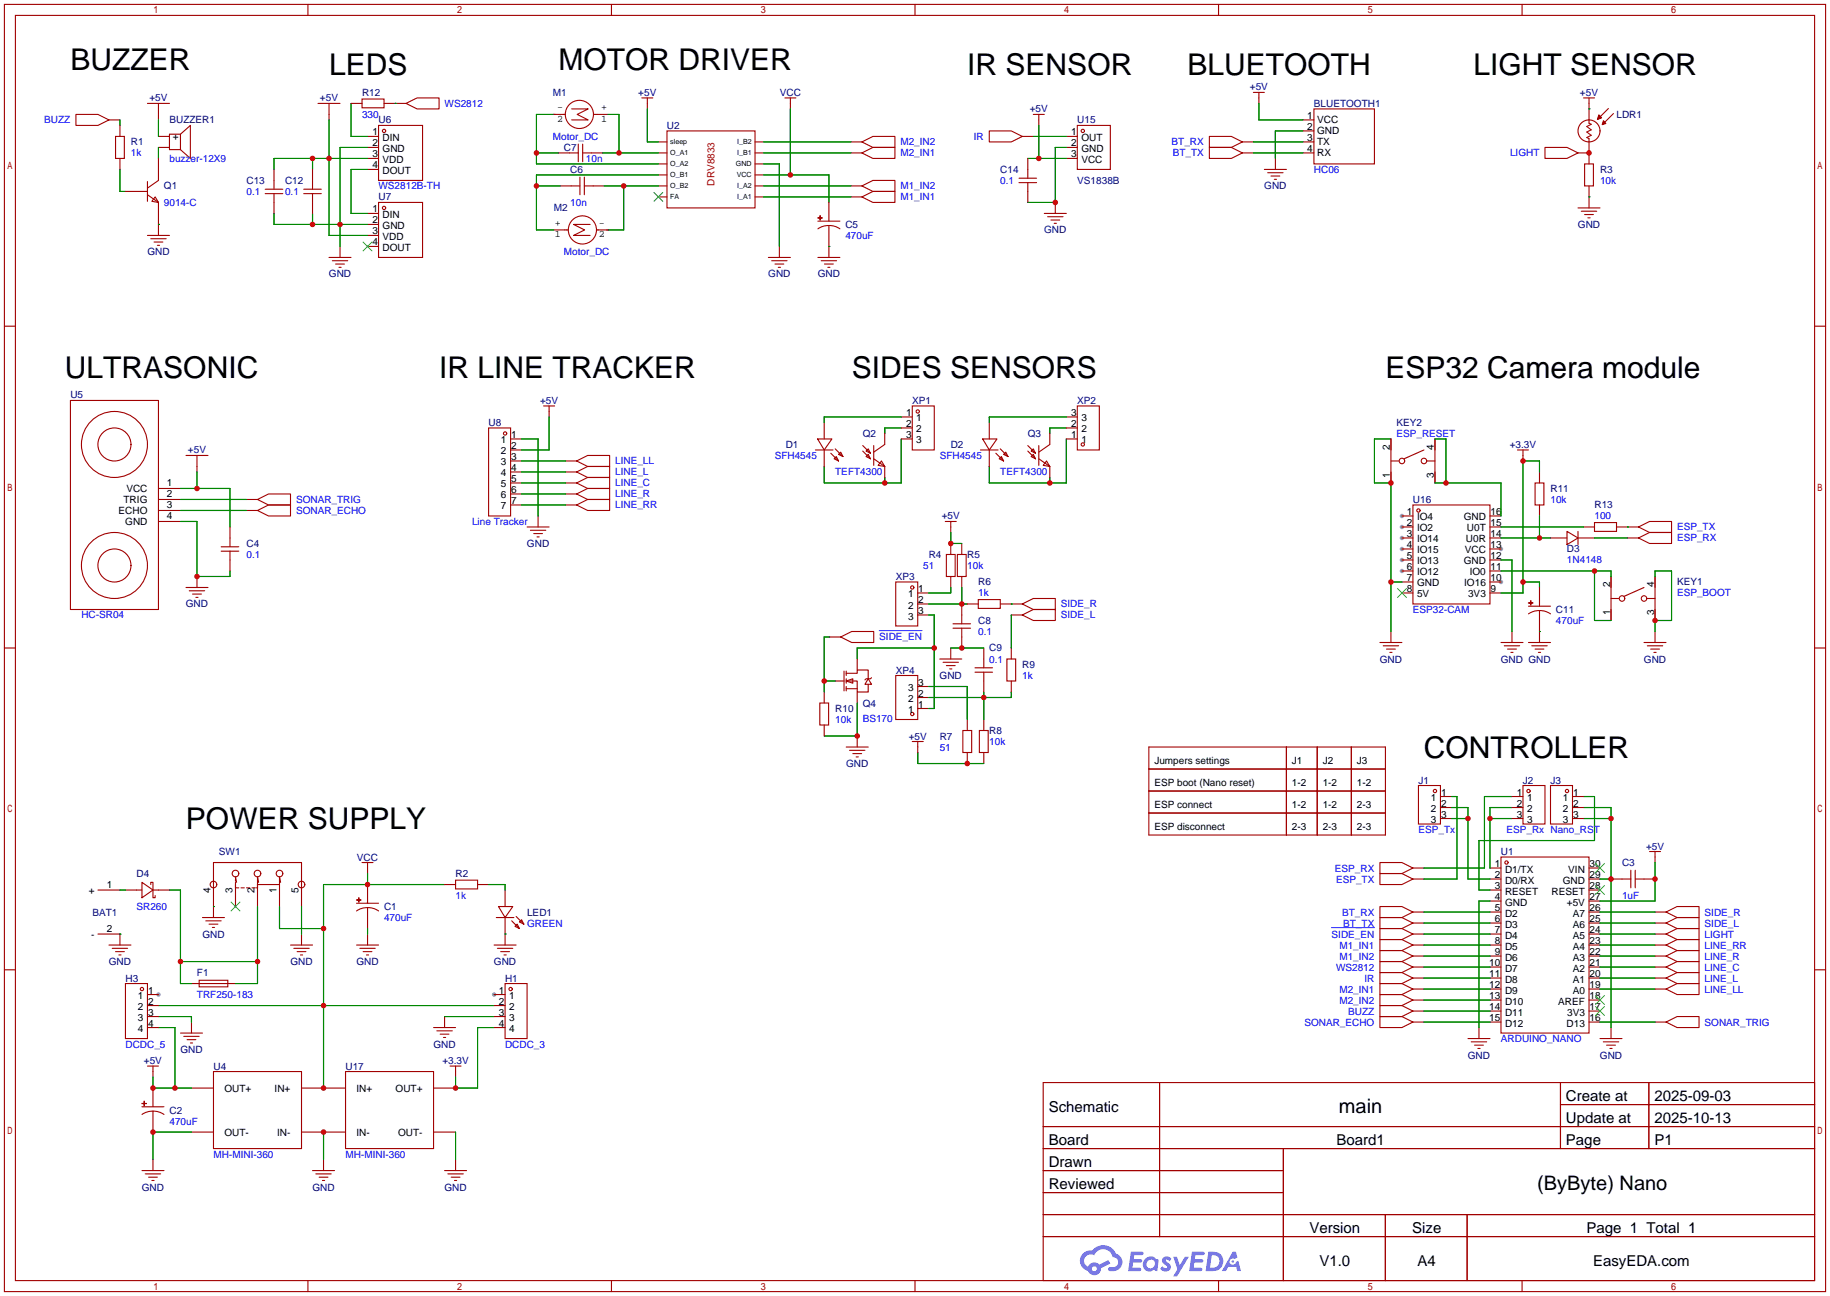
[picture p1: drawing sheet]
<svg xmlns="http://www.w3.org/2000/svg" width="422mm" height="299mm" viewBox="0 0 422 299" stroke-linecap="round" stroke-linejoin="round" font-family="sans-serif">
<g fill="#999">
<circle cx="323.6" cy="119.1" r=".51"/>
<circle cx="323.6" cy="121.7" r=".51"/>
<circle cx="323.6" cy="124.2" r=".51"/>
<circle cx="323.6" cy="126.7" r=".51"/>
<circle cx="323.6" cy="129.3" r=".51"/>
<circle cx="323.6" cy="131.8" r=".51"/>
<circle cx="346.5" cy="134.4" r=".51"/>
<circle cx="346.5" cy="126.7" r=".51"/>
<circle cx="114" cy="229.6" r=".51"/>
<circle cx="36.6" cy="229.6" r=".51"/>
</g>
<g fill="none" stroke="#a10000" stroke-width=".25">
<path d="M1 1h420.4v297.2h-420.4zM3.6 3.6h415.2v292.1h-415.2zM71.1 1v2.6M141.1 1v2.6M211.2 1v2.6M281.3 1v2.6M351.3 1v2.6M1 75.3h2.6M418.8 75.3h2.6M1 149.6h2.6M418.8 149.6h2.6M1 223.9h2.6"/>
<path d="M418.8 223.9h2.6M240.8 249.9h178v45.8h-178zM267.7 249.9v35.6M360.2 249.9v15.3M360.2 255h58.6M380.6 249.9v15.3M240.8 260.1h178M240.8 265.2h178M240.8 270.3h55.4M240.8 275.3h55.4M296.2 265.2v30.5M71.1 295.7v2.5"/>
<path d="M141.1 295.7v2.5M211.2 295.7v2.5M240.8 280.4h178M240.8 285.5h178M281.3 295.7v2.5M319.8 280.4v15.3M338.6 280.4v15.3M351.3 295.7v2.5"/>
</g>
<g fill="#5487ff">
<path d="M268.5 290.3a1.3 1.3 0 0 1 1.9 .3l-.4 .6a.54 .54 0 0 0-1-.2l.2 .2a1.28 1.28 0 0 1 .8 2 1.53 1.53 0 0 1-2.2-.3l.5-.6 .8 .5a.31 .31 0 0 0 .3-.3 .31 .31 0 0 0-.2-.3 1.12 1.12 0 0 1-.7-1.9z"/>
<path d="M270.8 290.2h.8l.7 1.9 1.2-1.9h.9l-2.7 4.5h-.9l1-1.7z"/>
<path d="M261 289h2.3a.46 .46 0 0 1 .5 .1 .46 .46 0 0 1 .1 .5l-.3 .2h-1.8l-.1 .9h1.6a.4 .4 0 0 1 .3 .4 .4 .4 0 0 1-.4 .4h-1.6l-.2 1.2h1.4a.46 .46 0 0 1 .5 .1 .46 .46 0 0 1 .1 .5l-.4 .2h-2.6z"/>
<path d="M275.1 289h2.3a.47 .47 0 0 1 .5 .1 .47 .47 0 0 1 .1 .5l-.3 .2h-1.8l-.1 .9h1.6a.4 .4 0 0 1 .4 .4 .4 .4 0 0 1-.5 .4h-1.6l-.2 1.2h1.4a.46 .46 0 0 1 .5 .1 .46 .46 0 0 1 .1 .5l-.4 .2h-2.6z"/>
<path d="M284.5 289h.8l.3 1.3-.6 .4a.75 .75 0 0 0-1.1 .3 .75 .75 0 0 0 .5 1 .75 .75 0 0 0 .9-.6l.5-.3 .6 2.4h-.8l-.3-1h-1.8l-.5 1h-1z"/>
<path d="M278.9 289l-.6 4.5h1.4a2.27 2.27 0 0 0 2.7-2.3 2.27 2.27 0 0 0-2.7-2.2zM279.7 289.8a1.5 1.5 0 0 1 1.8 1.5 1.5 1.5 0 0 1-1.9 1.4h-.3z"/>
<path d="M264.4 290.6a1.6 1.6 0 0 0-.4 2.3 1.6 1.6 0 0 0 2.3 .2l.8 .4 .3-2.5-.1-.3h-.5a1.58 1.58 0 0 0-2.4-.1zM265 291.1a.99 .99 0 0 1 1.6 .6 .99 .99 0 0 1-1.3 1.1 .98 .98 0 0 1-.3-1.7z"/>
<path d="M250 289.4a2.37 2.37 0 0 0 1.1 4 1.54 1.54 0 0 0 1.8 1 1.54 1.54 0 0 0 1.2-1.6l2.2-1.1-.5-.8-2.1 1.1a1.57 1.57 0 0 0-2.6 .4 1.5 1.5 0 0 1-.7-2.1 1.5 1.5 0 0 1 2.2-.5 2.23 2.23 0 0 1 2.3-1.4 2.23 2.23 0 0 1 1.9 1.8 1.16 1.16 0 0 1 1.3 1.1 1.16 1.16 0 0 1-1.1 1.3h-.7a.47 .47 0 0 0-.5 .3 .47 .47 0 0 0 .4 .6 2.14 2.14 0 0 0 2.7-1.4 2.14 2.14 0 0 0-1.3-2.7 3.2 3.2 0 0 0-5.5-.7l-1.1 .1zM252 292.9a.6 .6 0 0 1 1.2 0 .6 .6 0 0 1-1.2 0z"/>
<circle cx="284.6" cy="291.3" r=".28"/>
</g>
<g fill="none" stroke="#a10000" stroke-width=".25">
<path d="M17.5 26.4h5.1l2.5 1.3-2.5 1.3h-5.1zM25.1 27.7h2.6M26.7 31.5h2v5.1h-2zM27.7 29v2.5M27.7 36.6v2.5M34 23.9h5.1M36.6 23.9v3.8M36.6 36.6v5.1l-2.6 1.7M36.6 34h2.5M36.6 31.5h2.5M41.7 31h-2.6v3.5h2.6M41.7 31v3.5"/>
<path d="M41.7 31l2.2-2v7.6l-2.2-2.1M63.2 39.1v4.6M72.1 39.1v4.6M73.4 23.9h5.1M75.9 23.9v3.8M81 23.9h2.6M83.6 22.9h5v2h-5zM84.8 39.1h2.6M84.8 34h2.6M84.8 31.5h2.6M84.8 36.6h2.6M87.4 29h10.1v12.7h-10.1z"/>
<path d="M88.6 23.9h5.1M93.7 23.9l2.6-1.3h5v2.5h-5zM127.6 26.4h2.9M128.9 35.3h4.6M132 25.1h3.8l-2.6 1.3 2.6 1.3h-3.8M133.5 33.3v4M133.6 29.7a3.3 3.3 0 0 1-2.7-4.8 3.3 3.3 0 0 1 5.4-.4 3.3 3.3 0 0 1-1.9 5.1l-.7 .1M134.5 35.3h4.6M134.5 33.3v4M137 26.4h3.3M148.1 22.6h2.6M149.4 22.6v2.5"/>
<path d="M152 32.8h2M152 35.3h2M152 37.8h2M154 30.2h20.3v17.8h-20.3zM174.3 32.8h2M174.3 35.3h2M174.3 37.8h2M181.2 22.6h2.5M182.4 22.6v2.5M196.4 32.8h2.5M196.4 35.3h2.5M198.9 35.3l2.6-1.3h5.1v2.6h-5.1z"/>
<path d="M198.9 32.8l2.6-1.3h5.1v2.5h-5.1zM228.3 30.2h5.1l2.6 1.3-2.6 1.3h-5.1zM236 31.5h2.5M237.2 36.6v4.5M238.5 26.4h2.5M239.8 26.4v2.6M246.1 34h2.6M246.1 31.5h2.6M246.1 36.6h2.6M248.7 29h7.6v10.1h-7.6zM279.1 31.5h5.1l2.6 1.3-2.6 1.2h-5.1zM279.1 34h5.1l2.6 1.3-2.6 1.3h-5.1z"/>
<path d="M286.8 32.8h2.5M286.8 35.3h2.5M289.3 21.3h2.5M290.6 21.3v2.6M291.8 39.1h5.1M292.6 39.9h3.6M294.4 36.6v2.5M300.7 32.8h2.6M300.7 35.3h2.6M300.7 27.7h2.6M300.7 30.2h2.6M303.3 25.1h13.9v12.7h-13.9z"/>
<path d="M356.6 34h5.1l2.5 1.3-2.5 1.3h-5.1zM364.2 35.3h2.6M365.5 22.6h2.5M365.8 37.8h2v5.1h-2zM366.8 22.6v5.8l.5 .3-1 .5 1 .8-1 .5 1 .7-1 .6 .5 .2v5.8M369.1 27.2h.3l-.2-.3-.5 .7 1-.4-.6-.7-.4 1.1M370.4 28.4l-.2-.2-.3 .6 .8-.3-.6-.6-.3 .9M371.2 25l-2.5 2.6M372.4 26.2l-2.5 2.6M29 44.2h5M34 54.4h5.1M34 45l2.6 1.7"/>
<path d="M34 41.9v4.6M34.8 55.1h3.6M35.6 55.9h2M35.8 45.5l.8 1.2-1.5-.2zM36.3 56.6h.5M36.6 46.7v7.7M61.2 43.7h4.1M61.2 44.7h4.1M63.2 44.7v4.6M70.1 43.7h4.1M70.1 44.7h4.1M72.1 44.7v4.6"/>
<path d="M75.9 59.4h5.1M78.5 56.9v2.5M84.8 54.4h2.6M84.8 49.3h2.6M84.8 51.8h2.6M84.8 56.9h2.6M87.4 46.7h10.1v12.7h-10.1zM127.8 53.1h3.4M129.3 42.9h4.6M133.9 40.9v4.1M134.4 49.8a3.3 3.3 0 0 0-2.9 4.7 3.3 3.3 0 0 0 5.5 .6 3.3 3.3 0 0 0-1.8-5.2l-.6-.1M134.9 42.9h4.5"/>
<path d="M134.9 40.9v4.1M136.2 51.8h-3.8l2.5 1.3-2.5 1.3h3.8M137.7 53.1h2.8M152 40.4h2M152 42.9h2M152 45.5h2M174.3 40.4h2M174.3 42.9h2M174.3 45.5h2M177.4 59.4h5M179.9 56.9v2.5M188.8 50.3h1z"/>
<path d="M188.8 59.4h5.1M188.8 51.1h5.1M189.3 49.8v1zM191.3 52.1l-1 .1-1.5 .6M191.3 52.1l1.6 .2 1 .5M191.3 46.7v4.4M191.3 52.1v7.3M196.4 42.9h2.5M196.4 45.5h2.5M198.9 45.5l2.6-1.3h5.1v2.5h-5.1zM198.9 42.9l2.6-1.2h5.1v2.5h-5.1zM235.2 41.1h4.1"/>
<path d="M235.2 42.2h4.1M237.2 42.2v4.5M241 49.3h5.1M241.8 50h3.6M242.6 50.8h2M243.3 51.6h.5M243.6 46.7v2.6M293.4 40.6h2M294.1 41.4h.5M364.2 48h5.1M365 48.8h3.6M365.8 49.5h2"/>
<path d="M366.5 50.3h.5M366.8 42.9v5.1M76.7 60.2h3.6M77.5 61h2M78.2 61.7h.5M178.1 60.2h3.6M178.9 61h2M179.6 61.7h.5M189.5 60.2h3.6M190.3 61h2M191.1 61.7h.5M16.3 92.5h20.3v48.2h-20.3z"/>
<path d="M112.8 98.8h5.1v20.3h-5.1zM125.5 93.7h2.5M126.7 93.7v2.6M190.2 97.5v3.8M208 96.3h2.6M208 98.8h2.6M210.6 93.7h5v10.2h-5zM228.3 97.5v3.8M246.1 96.3h2.6M246.1 98.8h2.6M248.7 93.7h5v10.2h-5zM36.6 115.3h5.1"/>
<path d="M36.6 117.9h5.1M36.6 112.8h5.1M42.9 105.2h5.1M45.5 105.2v3.8M56.9 115.3h2.5M56.9 117.9h2.5M59.4 115.3l2.6-1.3h5.1v2.6h-5.1zM59.4 117.9l2.6-1.3h5.1v2.5h-5.1zM117.9 101.3h2.5M117.9 103.9h2.5M117.9 106.4h2.5M117.9 109h2.5"/>
<path d="M117.9 111.5h2.5M117.9 114h2.5M117.9 116.6h2.5M124.2 119.1v2.6M130.6 106.4h2.5M130.6 109h2.5M130.6 111.5h2.5M130.6 114h2.5M130.6 116.6h2.5M133.1 106.4l2.5-1.2h5.1v2.5h-5.1zM133.1 109l2.5-1.3h5.1v2.5h-5.1zM133.1 111.5l2.5-1.3h5.1v2.6h-5.1z"/>
<path d="M133.1 114l2.5-1.2h5.1v2.5h-5.1zM133.1 116.6l2.5-1.3h5.1v2.6h-5.1zM188.2 103.9h4.1M188.7 101.3h3.3l-1.8 2.6zM190.2 103.9v3.8M191.8 104.6l1.7 1.8M192.5 105.9l.5-.5 .5 1zM192.8 103.6l1.8 1.8M193.5 104.9l.6-.5 .5 1zM199.1 102.9l1.8 1.7M199.1 104.1l1.8 1.8M199.9 104.1l.5-.5 .5 1z"/>
<path d="M199.9 105.4l.5-.5 .5 1zM201.7 105.9l2.5 1.8M201.7 102.9v4.5M203.5 106.4l.7 1.3-1.5-.3zM204.2 100.1v2.5l-2.5 1.8M204.2 107.7v2.5M208 101.3h2.6M226.3 103.9h4.1M226.8 101.3h3.3l-1.8 2.6zM228.3 103.9v3.8M229.9 104.6l1.7 1.8M230.6 105.9l.5-.5 .5 1z"/>
<path d="M230.9 103.6l1.8 1.8M231.6 104.9l.6-.5 .5 1zM237.2 102.9l1.8 1.7M237.2 104.1l1.8 1.8M238 104.1l.5-.5 .5 1zM238 105.4l.5-.5 .5 1zM239.8 102.9v4.5M239.8 105.9l2.5 1.8M241.6 106.4l.7 1.3-1.5-.3zM242.3 100.1v2.5l-2.5 1.8M242.3 107.7v2.5M246.1 101.3h2.6"/>
<path d="M321.1 106.4h1.7M321.1 101.3v10.2M323.6 119.1h2.5M326.1 116.6h17.8v22.8h-17.8zM328.7 103.9l-4.6 2M329.4 106.4h1.8M331.2 101.3v10.2M343.9 119.1h2.6M350.3 103.9h2.5M351.5 103.9v2.5M354.3 111.5h2.1v5.1h-2.1zM355.3 109v2.5"/>
<path d="M355.3 116.6v2.5M36.6 120.4h5.1M42.9 135.6h5.1M43.7 136.4h3.5M44.4 137.2h2.1M45.2 137.9h.5M45.5 133.1v2.5M51.1 126.2h4M51.1 127.3h4M53.1 121.7v4.5M53.1 127.3v4.5M121.7 121.7h5"/>
<path d="M122.4 122.4h3.6M123.2 123.2h2M124 124h.5M206.8 134.4h5v10.1h-5zM211.8 136.9h2.6M211.8 139.4h2.6M218.2 120.4h2.5M218.4 128h2.1v5.1h-2.1zM219.5 120.4v2.5M219.5 125.5v2.5M219.5 133.1v2.5M221 128h2v5.1h-2z"/>
<path d="M222 125.5v2.5M222 133.1v2.5M222 139.4v4.6M223.3 139.4h2.5M225.8 138.4h5.1v2.1h-5.1zM230.9 139.4h5.1M236 139.4l2.5-1.2h5.1v2.5h-5.1zM323.6 121.7h2.5M323.6 136.9h2.5M323.6 124.2h2.5M323.6 126.7h2.5M323.6 129.3h2.5"/>
<path d="M323.6 131.8h2.5M323.6 134.4h2.5M343.9 121.7h2.6M343.9 136.9h2.6M343.9 124.2h2.6M343.9 126.7h2.6M343.9 129.3h2.6M343.9 131.8h2.6M343.9 134.4h2.6M352.8 139.2h1zM352.8 140h5.1M353.3 138.7v1z"/>
<path d="M355.3 135.6v4.4M357.9 124.2h3.8M361.7 122.7l2.5 1.5-2.5 1.5zM364.2 124.2h3.8M364.2 122.7v3M365.5 121.7h2.5M368 120.6h5.1v2.1h-5.1zM371.9 133.1v10.2M371.9 138.2h1.7M373.1 121.7h5.1M375.7 124.2h2.5M378.2 124.2l2.5-1.3h5.1v2.6h-5.1z"/>
<path d="M378.2 121.7l2.5-1.3h5.1v2.5h-5.1zM379.5 135.6l-4.6 2.1M380.2 138.2h1.8M382 133.1v10.2M190.2 159.8v2.5M191.5 147.1h2.6M192.8 157.2h2M194.1 147.1l2.5-1.3h5.1v2.5h-5.1zM194.8 154.9v4.6M195.3 157.2l1.5-.5v1zM195.3 155.4h2.6v-.7h2.5v2M195.3 157.2h2.6v2.6h2.5v-1.8"/>
<path d="M195.3 159h2.6M195.3 154.9v1.1M195.3 156.7v1M195.3 158.5v1M197.9 152.1v2.6M197.9 159.8v2.5M200.4 156.7l.8 1.3h-1.6zM201.2 156.5l-.3 .2h-1l-.3 .3M206.8 156h5v10.1h-5zM211.8 142h2.6M211.8 158.5h2.6M216.9 152.1h5.1"/>
<path d="M217.7 152.9h3.5M218.4 153.7h2.1M219.2 154.4h.5M219.5 149.6v2.5M220 145h4M220 144h4M222 145v4.6M225 154.2h4.1M225 155.2h4.1M227.1 149.6v4.6M227.1 155.2v4.6M232.4 152.1h2v5.1h-2z"/>
<path d="M233.4 142h2.6M233.4 149.6v2.5M233.4 157.2v2.6M236 142l2.5-1.3h5.1v2.6h-5.1zM318.5 148.3h5.1M319.3 149.1h3.5M320 149.9h2.1M320.8 150.6h.5M321.1 145.8v2.5M346.5 148.3h5M347.2 149.1h3.6M348 149.9h2"/>
<path d="M348.7 150.6h.5M349 145.8v2.5M352.8 148.3h5.1M353.6 149.1h3.5M354.3 149.9h2.1M355.1 150.6h.5M355.3 141l1.6 .2 1 .5M355.3 141l-1 .1-1.5 .6M355.3 141v7.3M379.5 148.3h5.1M380.2 149.1h3.6M381 149.9h2"/>
<path d="M381.8 150.6h.5M382 145.8v2.5M189.2 162.3h2.1v5.1h-2.1zM190.2 167.4v2.5M195.3 172.5h5.1M196.1 173.2h3.5M196.8 174h2.1M197.6 174.8h.5M197.9 169.9v2.6M210.6 171.2h2.5M211.8 163.6h2.6M211.8 161h2.6"/>
<path d="M211.8 171.2v2.5M222.2 168.7h2.1v5h-2.1zM223.3 166.1v2.6M223.3 173.7v2.6M226.1 168.7h2v5h-2zM227.1 166.1v2.6M227.1 173.7v2.6M265.2 172.5h54.6v20.3h-54.6zM265.2 177.5h54.6M296.9 172.5v20.3M304 172.5v20.3M311.9 172.5v20.3"/>
<path d="M83.6 199.1h2.5M84.8 199.1v2.6M265.2 182.6h54.6M265.2 187.7h54.6M318.5 199.1h5.1l2.5 1.3-2.5 1.3h-5.1zM327.4 181.4h5.1v8.8h-5.1zM332.5 183.9h2.5M332.5 186.4h2.5M332.5 189h2.5M346.5 197.9h20.3v40.6h-20.3zM349 183.9h2.5M349 186.4h2.5"/>
<path d="M349 189h2.5M351.5 181.4h5.1v8.8h-5.1zM357.9 181.4h5.1v8.8h-5.1zM363 183.9h2.5M363 186.4h2.5M363 189h2.5M380.7 196.6h2.6M382 196.6v2.5M22.6 205.5h5.1M22.6 215.6h5.1v2.6M25.1 218.2h5.1M25.9 218.9h3.6"/>
<path d="M26.7 219.7h2M29 205.5h3.8M32.8 203.7l2.5 1.8-2.5 1.8zM34.8 204.2v-.5h.5v3.6h.5v-.5M35.3 205.5h3.8M46.7 211.8h5.1M47.5 212.6h3.6M48.3 213.4h2M49 214.1h.5M54.4 204.2v.8h.7M54.4 202.7v-.3l.2 1.3M54.4 202.9v.6"/>
<path d="M54.4 203.7v5.6M55.6 205h.8M56.9 205h.8M58.2 205h.7M59.2 205h.2v-.8v5.1M59.7 203.7l-.3-1.3v1.8h5.1M64.5 204.2v5.1M64.8 203.7l-.3-1.3v1.8M67.1 218.2h5M67.8 218.9h3.6M68.6 219.7h2M69.6 209.3v-10.2h-20.3v12.7"/>
<path d="M69.6 215.6v2.6M82.3 207.8h1zM82.3 218.2h5.1M82.3 208.5h5.1M82.8 207.3v1zM83.1 218.9h3.5M83.8 219.7h2.1M84.8 209.5l1.6 .3 1 .5M84.8 209.5l-1 .2-1.5 .6M84.8 204.2v4.3M84.8 209.5v4.9M84.8 215.6v2.6"/>
<path d="M102.6 204.2h2.6M105.2 203.2h5v2h-5zM110.2 204.2h2.6M114 218.2h5.1M114.6 211.8h4M114.8 218.9h3.6M115.1 209.3h3.3l-1.8 2.5zM115.6 219.7h2M116.6 205.5v3.8M116.6 211.8v6.4M118.1 212.6l1.8 1.8M118.9 213.9l.5-.5 .5 1z"/>
<path d="M119.1 211.6l1.8 1.8M119.9 212.9l.5-.6 .5 1.1zM318.5 209.3h5.1l2.5 1.3-2.5 1.2h-5.1zM318.5 211.8h5.1l2.5 1.3-2.5 1.3h-5.1zM318.5 216.9h5.1l2.5 1.3-2.5 1.3h-5.1zM318.5 219.5h5.1l2.5 1.2-2.5 1.3h-5.1zM318.5 214.4h5.1l2.5 1.2-2.5 1.3h-5.1zM318.5 201.7h5.1l2.5 1.2-2.5 1.3h-5.1zM326.1 200.4h2.6M326.1 202.9h2.6M326.1 210.6h2.6M326.1 213.1h2.6"/>
<path d="M326.1 215.6h2.6M326.1 218.2h2.6M343.9 200.4h2.6M343.9 202.9h2.6M343.9 205.5h2.6M343.9 208h2.6M343.9 210.6h2.6M343.9 213.1h2.6M343.9 215.6h2.6M343.9 218.2h2.6M366.8 200.4h2.5M366.8 202.9h2.5"/>
<path d="M366.8 205.5h2.5M366.8 208h2.5M366.8 210.6h2.5M366.8 213.1h2.5M366.8 215.6h2.5M366.8 218.2h2.5M371.9 202.9h4.5M376.4 200.9v4.1M377.4 202.9h4.6M377.4 200.9v4.1M382 210.6h2.6M382 213.1h2.6"/>
<path d="M382 215.6h2.6M382 218.2h2.6M384.6 210.6l2.5-1.3h5.1v2.5h-5.1zM384.6 213.1l2.5-1.3h5.1v2.6h-5.1zM384.6 215.6l2.5-1.2h5.1v2.5h-5.1zM384.6 218.2l2.5-1.3h5.1v2.6h-5.1zM27.4 220.5h.5M29 227.1h5v12.7h-5zM34 237.2h2.6M34 229.6h2.6M34 232.2h2.6M34 234.7h2.6"/>
<path d="M41.7 238.5h5M42.4 239.3h3.6M44.2 236v2.5M44.2 227.1h10.2M46 226.3h6.6v1.5h-6.6zM69.3 220.5h.5M84.6 220.5h.5M100.1 237.2h5.1M100.8 238h3.6M101.6 238.8h2M102.4 239.5h.5M102.6 234.7v2.5"/>
<path d="M114 237.2h2.6M114 229.6h2.6M114 232.2h2.6M114 234.7h2.6M116.3 220.5h.5M116.6 227.1h5.1v12.7h-5.1zM318.5 227.1h5.1l2.5 1.2-2.5 1.3h-5.1zM318.5 229.6h5.1l2.5 1.3-2.5 1.3h-5.1zM318.5 234.7h5.1l2.5 1.3-2.5 1.2h-5.1zM318.5 232.2h5.1l2.5 1.2-2.5 1.3h-5.1zM318.5 222h5.1l2.5 1.3-2.5 1.2h-5.1zM318.5 224.5h5.1l2.5 1.3-2.5 1.3h-5.1z"/>
<path d="M326.1 220.7h2.6M326.1 223.3h2.6M326.1 225.8h2.6M326.1 228.3h2.6M326.1 230.9h2.6M326.1 233.4h2.6M326.1 236h2.6M338.8 239.8h5.1M341.4 237.2v2.6M343.9 220.7h2.6M343.9 223.3h2.6M343.9 225.8h2.6"/>
<path d="M343.9 228.3h2.6M343.9 230.9h2.6M343.9 233.4h2.6M343.9 236h2.6M366.8 220.7h2.5M366.8 223.3h2.5M366.8 225.8h2.5M366.8 228.3h2.5M366.8 230.9h2.5M366.8 233.4h2.5M366.8 236h2.5M369.3 239.8h5.1"/>
<path d="M371.9 237.2v2.6M382 220.7h2.6M382 223.3h2.6M382 225.8h2.6M382 228.3h2.6M382 236h2.6M384.6 236l2.5-1.3h5.1v2.5h-5.1zM384.6 228.3l2.5-1.2h5.1v2.5h-5.1zM384.6 225.8l2.5-1.3h5.1v2.6h-5.1zM384.6 223.3l2.5-1.3h5.1v2.5h-5.1zM384.6 220.7l2.5-1.2h5.1v2.5h-5.1zM32.8 254.8h1z"/>
<path d="M32.8 255.5h5M33.3 254.3v1zM34 246.1h2.6M35.3 256.5l1.6 .3 .9 .5M35.3 256.5l-1.1 .1-1.4 .7M35.3 246.1v2.6M35.3 251.2v4.3M35.3 256.5v4.9M43.2 240h2M43.9 240.8h.5M44.2 251.2h5.1M49.3 247.4h20.3v17.8h-20.3z"/>
<path d="M69.6 251.2h10.2M79.8 247.4h20.3v17.8h-20.3zM100.1 251.2h5.1M103.9 246.1h2.5M105.2 246.1v2.6M339.6 240.5h3.6M340.4 241.3h2M341.1 242.1h.5M370.1 240.5h3.5M370.8 241.3h2.1M371.6 242.1h.5M32.8 270.3h5"/>
<path d="M33.5 271h3.6M34.3 271.8h2M35.1 272.5h.5M35.3 267.7v2.6M44.2 261.4h5.1M69.6 261.4h10.2M72.1 270.3h5.1M72.9 271h3.6M73.7 271.8h2M74.4 272.5h.5M74.7 267.7v2.6M100.1 261.4h5.1"/>
<path d="M102.6 270.3h5.1M103.4 271h3.5M104.1 271.8h2.1M104.9 272.5h.5M105.2 267.7v2.6"/>
<circle cx="88.6" cy="30.2" r=".38"/>
<circle cx="249.9" cy="30.2" r=".38"/>
<circle cx="366.8" cy="30.2" r="2.54"/>
<circle cx="88.6" cy="48" r=".38"/>
<circle cx="211.8" cy="95" r=".38"/>
<circle cx="26.4" cy="102.6" r="7.6"/>
<circle cx="26.4" cy="102.6" r="3.8"/>
<circle cx="116.6" cy="100.1" r=".38"/>
<circle cx="249.9" cy="102.6" r=".38"/>
<circle cx="323.6" cy="106.4" r=".63"/>
<circle cx="327.4" cy="117.9" r=".38"/>
<circle cx="328.7" cy="106.4" r=".63"/>
<circle cx="26.4" cy="130.6" r="7.6"/>
<circle cx="26.4" cy="130.6" r="3.8"/>
<circle cx="210.6" cy="135.6" r=".38"/>
<circle cx="374.4" cy="138.2" r=".63"/>
<circle cx="379.5" cy="138.2" r=".63"/>
<circle cx="210.6" cy="164.8" r=".38"/>
<circle cx="331.2" cy="182.6" r=".38"/>
<circle cx="347.7" cy="199.1" r=".38"/>
<circle cx="352.8" cy="182.6" r=".38"/>
<circle cx="361.7" cy="182.6" r=".38"/>
<circle cx="49.3" cy="204.2" r=".76"/>
<circle cx="54.4" cy="201.7" r=".76"/>
<circle cx="59.4" cy="201.7" r=".76"/>
<circle cx="64.5" cy="201.7" r=".76"/>
<circle cx="69.6" cy="204.2" r=".76"/>
<circle cx="32.8" cy="228.3" r=".38"/>
<circle cx="117.9" cy="228.3" r=".38"/>
</g>
<g fill="none" stroke="#3c3" stroke-width=".25">
<path d="M83.8 55.9l2.1 2M85.9 55.9l-2.1 2M150.9 44.5l2.1 2M153 44.5l-2.1 2M322.6 135.9l2 2M324.6 135.9l-2 2M368.3 199.4l2 2M370.3 199.4l-2 2M53.3 208.3l2.1 2M55.4 208.3l-2.1 2M368.3 204.5l2 2M370.3 204.5l-2 2"/>
<path d="M368.3 232.4l2 2M368.3 229.9l2 2M370.3 232.4l-2 2M370.3 229.9l-2 2"/>
</g>
<g fill="none" stroke="#008700" stroke-width=".25">
<path d="M27.7 27.7v1.3M27.7 39.1v5.1h1.3M36.6 27.7v3.8M36.6 34v2.6M72.1 36.6v2.5M75.9 27.7v26.7h8.9M81 23.9v7.6h3.8M84.8 39.1h-3.8v10.2h3.8M84.8 34h-6.3v22.9M84.8 36.6h-21.6v2.5M91.2 23.9h.1M123.8 35.3h5.1"/>
<path d="M127.6 26.4h-3.8v11.4h28.2M139.1 35.3h12.9M140.3 26.4h2.6v8.9M149.4 25.1v7.7h2.6M176.3 32.8h20.1M176.3 35.3h20.1M176.3 37.8h3.6v19.1M182.4 25.1v15.3M237.2 36.6h8.9M238.5 31.5h7.6M239.8 29v7.6M246.1 34h-2.5v12.7h-6.4"/>
<path d="M289.3 32.8h11.4M289.3 35.3h11.4M290.6 23.9v3.8h10.1M300.7 30.2h-6.3v6.4M366.8 35.3h.1M366.8 25.1h.1M36.6 51.8h.1M63.2 49.3v2.5h21.6M72.1 49.3v2.5M123.8 42.9h5.5M139.4 42.9h12.6M144 42.9v10.2h-3.5"/>
<path d="M152 40.4h-28.2v12.7h4M176.3 42.9h20.1M176.3 45.5h20.1M176.3 40.4h15v6.3M191.3 56.9h.1M366.8 45.5h.1M126.7 96.3v7.6h-6.3M208 98.8h-3.8v1.3M208 96.3h-17.8v1.2M246.1 98.8h-3.8v1.3M246.1 96.3h-17.8v1.2M41.7 112.8h11.4v8.9"/>
<path d="M41.7 117.9h15.2M41.7 115.3h15.2M45.5 109v3.8M120.4 101.3h3.8v17.8M120.4 106.4h10.2M120.4 109h10.2M120.4 111.5h10.2M120.4 114h10.2M120.4 116.6h10.2M204.2 110.2v1.3M208 101.3v10.2h-17.8v-3.8M242.3 110.2v1.3"/>
<path d="M246.1 101.3v10.2h-17.8v-3.8M321.1 101.3h-3.9v10.2h3.9v34.3M331.2 101.3h2.6v10.2M331.2 111.5h15.3v7.6M355.3 109v-2.6h-3.8v30.5h-5M355.3 119.1v5.1M41.7 120.4h3.8v12.7h7.6v-1.3M214.4 139.4h8.9M219.5 122.9v2.6h2.5M219.5 135.6v1.3h-5.1M222 135.6v3.8M233.4 139.4h.1"/>
<path d="M321.1 134.4h2.5M346.5 131.8h25.4v1.3M346.5 129.3h2.5v16.5M346.5 124.2h11.4M346.5 121.7h19M351.5 134.4h3.8v1.2M368 131.8v11.5h3.9M368 124.2h7.7M375.7 121.7h.1M382 133.1v-1.3h3.8v11.5h-3.8v2.5M190.2 157.2h2.6M191.5 147.1h-1.3v12.7"/>
<path d="M214.4 158.5h8.9v7.6M214.4 142h1.2v21.6h-1.2M215.6 149.6h-17.7v2.5M219.5 149.6h7.6M227.1 159.8v6.3M233.4 159.8v1.2h-19M233.4 142v7.6M355.3 145.8h.1M197.9 162.3v7.6h-7.7M211.8 173.7v2.6h15.3M335 183.9h1.3v19h-7.6M335 186.4h3.8v16.5h5.1"/>
<path d="M335 189h3.8M343.9 189h5.1M349 186.4h-5.1v14M349 183.9h-6.4v16.5h-13.9M365.5 186.4h6.4v50.8M365.5 189h6.4M365.5 183.9h2.5v10.2h-26.6v11.4h2.5M382 199.1v8.9h-12.7M27.7 215.6h.1M27.7 205.5h1.3M39.1 205.5h2.6v21.6h2.5M49.3 209.3h.1"/>
<path d="M59.4 209.3v17.8h-5M64.5 209.3v5.1h10.2M69.6 209.3v6.3M84.8 201.7v2.5M84.8 214.4v1.2M102.6 204.2h-27.9v47M112.8 204.2h3.8v1.3M116.6 215.6h.1M328.7 210.6h15.2M328.7 213.1h15.2M328.7 218.2h15.2M328.7 215.6h15.2"/>
<path d="M343.9 208h-2.5v29.2M369.3 210.6h12.7M369.3 213.1h12.7M369.3 218.2h12.7M369.3 215.6h12.7M369.3 202.9h2.6M36.6 237.2h3.8v14M36.6 232.2h77.4M36.6 234.7h7.6v1.3M41.7 222h17.7M102.6 234.7h11.4M114 237.2h-3.8v14h-5v-2.5"/>
<path d="M328.7 220.7h15.2M328.7 228.3h15.2M328.7 230.9h15.2M328.7 225.8h15.2M328.7 236h15.2M328.7 223.3h15.2M328.7 233.4h15.2M369.3 220.7h12.7M369.3 228.3h12.7M369.3 225.8h12.7M369.3 236h12.7M369.3 223.3h12.7"/>
<path d="M35.3 248.7v2.5h8.9M44.2 261.4h-8.9v6.3M74.7 261.4v6.3M105.2 261.4v6.3"/>
</g>
<path d="M202.9 145.6h9.9M307.4 214.2h9.8" fill="none" stroke="#00f" stroke-width=".23"/>
<g fill="#c00">
<circle cx="45.5" cy="112.8" r=".63"/>
<circle cx="45.5" cy="133.1" r=".63"/>
<circle cx="78.5" cy="51.8" r=".63"/>
<circle cx="72.1" cy="51.8" r=".63"/>
<circle cx="75.9" cy="36.6" r=".63"/>
<circle cx="72.1" cy="36.6" r=".63"/>
<circle cx="74.7" cy="261.4" r=".63"/>
<circle cx="35.3" cy="251.2" r=".63"/>
<circle cx="40.4" cy="251.2" r=".63"/>
<circle cx="35.3" cy="261.4" r=".63"/>
<circle cx="382" cy="202.9" r=".63"/>
<circle cx="84.8" cy="204.2" r=".63"/>
<circle cx="74.7" cy="214.4" r=".63"/>
<circle cx="74.7" cy="232.2" r=".63"/>
<circle cx="74.7" cy="251.2" r=".63"/>
<circle cx="182.4" cy="40.4" r=".63"/>
<circle cx="142.9" cy="35.3" r=".63"/>
<circle cx="123.8" cy="35.3" r=".63"/>
<circle cx="371.9" cy="202.9" r=".63"/>
<circle cx="371.9" cy="189" r=".63"/>
<circle cx="366.8" cy="35.3" r=".63"/>
<circle cx="239.8" cy="36.6" r=".63"/>
<circle cx="243.6" cy="46.7" r=".63"/>
<circle cx="204.2" cy="111.5" r=".63"/>
<circle cx="242.3" cy="111.5" r=".63"/>
<circle cx="222" cy="139.4" r=".63"/>
<circle cx="219.5" cy="125.5" r=".63"/>
<circle cx="227.1" cy="161" r=".63"/>
<circle cx="223.3" cy="176.3" r=".63"/>
<circle cx="222" cy="149.6" r=".63"/>
<circle cx="215.6" cy="149.6" r=".63"/>
<circle cx="197.9" cy="169.9" r=".63"/>
<circle cx="190.2" cy="157.2" r=".63"/>
<circle cx="343.9" cy="189" r=".63"/>
<circle cx="321.1" cy="134.4" r=".63"/>
<circle cx="321.1" cy="111.5" r=".63"/>
<circle cx="351.5" cy="134.4" r=".63"/>
<circle cx="351.5" cy="106.4" r=".63"/>
<circle cx="355.3" cy="124.2" r=".63"/>
<circle cx="368" cy="131.8" r=".63"/>
<circle cx="382" cy="143.3" r=".63"/>
<circle cx="333.8" cy="111.5" r=".63"/>
<circle cx="105.2" cy="251.2" r=".63"/>
<circle cx="123.8" cy="42.9" r=".63"/>
<circle cx="144" cy="42.9" r=".63"/>
<circle cx="338.8" cy="189" r=".63"/>
<circle cx="59.4" cy="222" r=".63"/>
<circle cx="41.7" cy="222" r=".63"/>
</g>
<g font-size="6.9">
<text x="16.3" y="16.1">BUZZER</text>
<text x="75.9" y="17.4">LEDS</text>
<text x="128.9" y="16.1">MOTOR DRIVER</text>
<text x="223.3" y="17.4">IR SENSOR</text>
<text x="274.1" y="17.4">BLUETOOTH</text>
<text x="340.1" y="17.4">LIGHT SENSOR</text>
<text x="15" y="87.3">ULTRASONIC</text>
<text x="101.3" y="87.3">IR LINE TRACKER</text>
<text x="196.6" y="87.3">SIDES SENSORS</text>
<text x="319.8" y="87.3">ESP32 Camera module</text>
<text x="328.7" y="174.9">CONTROLLER</text>
<text x="42.9" y="191.4">POWER SUPPLY</text>
</g>
<g font-size="4.6">
<text x="309" y="257">main</text>
<text x="330.5" y="274.8">Бабай (ByByte) Nano</text>
</g>
<g font-size="3.5">
<text x="242.1" y="256.7">Schematic</text>
<text x="361.5" y="254.2">Create at</text>
<text x="381.9" y="254.2">2025-09-03</text>
<text x="361.5" y="259.2">Update at</text>
<text x="381.9" y="259.2">2025-10-13</text>
<text x="242.1" y="264.3">Board</text>
<text x="242.1" y="269.4">Drawn</text>
<text x="308.5" y="264.3">Board1</text>
<text x="361.5" y="264.3">Page</text>
<text x="381.9" y="264.3">P1</text>
<text x="242.1" y="274.5">Reviewed</text>
<text x="302.3" y="284.6">Version</text>
<text x="326" y="284.6">Size</text>
<text x="366.2" y="284.6">Page 1 Total 1</text>
<text x="304.6" y="292.3">V1.0</text>
<text x="327.2" y="292.3">A4</text>
<text x="367.7" y="292.3">EasyEDA.com</text>
</g>
<g font-size="2.3" fill="#000080">
<text x="34.5" y="23.4">+5V</text>
<text x="73.9" y="23.4">+5V</text>
<text x="83.6" y="22.1">R12</text>
<text x="127.6" y="22.1">M1</text>
<text x="147.3" y="22.1">+5V</text>
<text x="180" y="22.1">VCC</text>
<text x="288.5" y="20.9">+5V</text>
<text x="364.7" y="22.1">+5V</text>
<text x="39.1" y="28.5">BUZZER1</text>
<text x="87.4" y="28.5">U6</text>
<text x="154" y="29.8">U2</text>
<text x="237.7" y="26">+5V</text>
<text x="248.7" y="28.5">U15</text>
<text x="303.3" y="24.7">BLUETOOTH1</text>
<text x="373.1" y="27.2">LDR1</text>
<text x="30.2" y="33.6">R1</text>
<text x="130.2" y="34.8">C7</text>
<text x="131.6" y="39.9">C6</text>
<text x="230.9" y="39.9">C14</text>
<text x="369.3" y="39.9">R3</text>
<text x="37.8" y="43.7">Q1</text>
<text x="56.9" y="42.5">C13</text>
<text x="65.8" y="42.5">C12</text>
<text x="87.4" y="46.3">U7</text>
<text x="248.7" y="42.5">VS1838B</text>
<text x="291.8" y="43.7">GND</text>
<text x="127.8" y="48.8">M2</text>
<text x="195.1" y="52.6">C5</text>
<text x="241" y="53.9">GND</text>
<text x="364.2" y="52.6">GND</text>
<text x="34" y="59">GND</text>
<text x="75.9" y="64.1">GND</text>
<text x="177.3" y="64.1">GND</text>
<text x="188.8" y="64.1">GND</text>
<text x="16.3" y="92">U5</text>
<text x="124.7" y="93.3">+5V</text>
<text x="210.6" y="93.3">XP1</text>
<text x="248.7" y="93.3">XP2</text>
<text x="112.8" y="98.3">U8</text>
<text x="199.1" y="100.9">Q2</text>
<text x="237.2" y="100.9">Q3</text>
<text x="322.3" y="98.3">KEY2</text>
<text x="43.4" y="104.7">+5V</text>
<text x="181.4" y="103.4">D1</text>
<text x="219.5" y="103.4">D2</text>
<text x="348.5" y="103.4">+3.3V</text>
<text x="357.9" y="113.6">R11</text>
<text x="217.4" y="119.9">+5V</text>
<text x="326.1" y="116.1">U16</text>
<text x="368" y="117.4">R13</text>
<text x="56.9" y="126.3">C4</text>
<text x="121.6" y="126.3">GND</text>
<text x="214.4" y="128.8">R4</text>
<text x="223.3" y="128.8">R5</text>
<text x="361.7" y="127.6">D3</text>
<text x="206.8" y="133.9">XP3</text>
<text x="225.8" y="135.2">R6</text>
<text x="387.1" y="135.2">KEY1</text>
<text x="42.9" y="140.3">GND</text>
<text x="359.2" y="141.5">C11</text>
<text x="225.8" y="144.1">C8</text>
<text x="206.8" y="155.5">XP4</text>
<text x="228.3" y="150.4">C9</text>
<text x="236" y="154.2">R9</text>
<text x="318.5" y="153">GND</text>
<text x="346.4" y="153">GND GND</text>
<text x="379.5" y="153">GND</text>
<text x="216.9" y="156.8">GND</text>
<text x="192.8" y="164.4">R10</text>
<text x="199.1" y="163.1">Q4</text>
<text x="209.8" y="170.7">+5V</text>
<text x="216.9" y="170.7">R7</text>
<text x="228.3" y="169.5">R8</text>
<text x="195.3" y="177.1">GND</text>
<text x="327.4" y="180.9">J1</text>
<text x="351.5" y="180.9">J2</text>
<text x="357.9" y="180.9">J3</text>
<text x="50.5" y="197.4">SW1</text>
<text x="346.5" y="197.4">U1</text>
<text x="379.9" y="196.1">+5V</text>
<text x="31.5" y="202.5">D4</text>
<text x="82.4" y="198.7">VCC</text>
<text x="105.2" y="202.5">R2</text>
<text x="374.4" y="199.9">C3</text>
<text x="21.3" y="211.4">BAT1</text>
<text x="88.6" y="210.1">C1</text>
<text x="121.7" y="211.4">LED1</text>
<text x="46.7" y="216.5">GND</text>
<text x="25.1" y="222.8">GND</text>
<text x="29" y="226.6">H3</text>
<text x="45.5" y="225.3">F1</text>
<text x="67" y="222.8">GND</text>
<text x="82.3" y="222.8">GND</text>
<text x="114" y="222.8">GND</text>
<text x="116.6" y="226.6">H1</text>
<text x="33.2" y="245.7">+5V</text>
<text x="41.6" y="243.1">GND</text>
<text x="100.1" y="241.9">GND</text>
<text x="102.1" y="245.7">+3.3V</text>
<text x="338.8" y="244.4">GND</text>
<text x="369.3" y="244.4">GND</text>
<text x="49.3" y="246.9">U4</text>
<text x="79.8" y="246.9">U17</text>
<text x="39.1" y="257.1">C2</text>
<text x="32.7" y="274.9">GND</text>
<text x="72.1" y="274.9">GND</text>
<text x="102.6" y="274.9">GND</text>
</g>
<g font-size="2.3" fill="#00f">
<text x="10.2" y="28.5">BUZZ</text>
<text x="83.6" y="27.2">330</text>
<text x="102.6" y="24.7">WS2812</text>
<text x="127.6" y="32.3">Motor_DC</text>
<text x="207.8" y="33.6">M2_IN2</text>
<text x="224.8" y="32.3">IR</text>
<text x="270.4" y="33.6">BT_RX</text>
<text x="30.2" y="36.1">1k</text>
<text x="39.1" y="37.4">buzzer-12X9</text>
<text x="135.3" y="37.4">10n</text>
<text x="207.8" y="36.1">M2_IN1</text>
<text x="270.7" y="36.1">BT_TX</text>
<text x="303.3" y="39.9">HC06</text>
<text x="348.5" y="36.1">LIGHT</text>
<text x="37.8" y="47.5">9014-C</text>
<text x="56.9" y="45">0.1</text>
<text x="65.8" y="45">0.1</text>
<text x="87.4" y="43.7">WS2812B-TH</text>
<text x="131.6" y="47.5">10n</text>
<text x="207.8" y="46.3">M1_IN1</text>
<text x="207.8" y="43.7">M1_IN2</text>
<text x="230.9" y="42.5">0.1</text>
<text x="369.3" y="42.5">10k</text>
<text x="130.2" y="59">Motor_DC</text>
<text x="195.1" y="55.2">470uF</text>
<text x="322.3" y="100.9">ESP_RESET</text>
<text x="142" y="107.2">LINE_LL</text>
<text x="178.8" y="106">SFH4545</text>
<text x="216.9" y="106">SFH4545</text>
<text x="142" y="109.8">LINE_L</text>
<text x="142" y="112.3">LINE_C</text>
<text x="192.8" y="109.8">TEFT4300</text>
<text x="230.9" y="109.8">TEFT4300</text>
<text x="68.3" y="116.1">SONAR_TRIG</text>
<text x="68.3" y="118.7">SONAR_ECHO</text>
<text x="142" y="114.9">LINE_R</text>
<text x="142" y="117.4">LINE_RR</text>
<text x="357.9" y="116.1">10k</text>
<text x="368" y="119.9">100</text>
<text x="109" y="121.2">Line Tracker</text>
<text x="387.1" y="125">ESP_RX</text>
<text x="387.1" y="122.5">ESP_TX</text>
<text x="56.9" y="128.8">0.1</text>
<text x="213.1" y="131.4">51</text>
<text x="223.3" y="131.4">10k</text>
<text x="361.7" y="130.1">1N4148</text>
<text x="225.8" y="137.7">1k</text>
<text x="387.1" y="137.7">ESP_BOOT</text>
<text x="18.8" y="142.8">HC-SR04</text>
<text x="244.9" y="140.3">SIDE_R</text>
<text x="244.9" y="142.8">SIDE_L</text>
<text x="326.1" y="141.5">ESP32-CAM</text>
<text x="202.9" y="147.9">SIDE_EN</text>
<text x="225.8" y="146.6">0.1</text>
<text x="359.2" y="144.1">470uF</text>
<text x="228.3" y="153">0.1</text>
<text x="236" y="156.8">1k</text>
<text x="192.8" y="166.9">10k</text>
<text x="199.1" y="166.7">BS170</text>
<text x="216.9" y="173.3">51</text>
<text x="228.3" y="172">10k</text>
<text x="327.4" y="192.3">ESP_Tx</text>
<text x="347.7" y="192.3">ESP_Rx Nano_RST</text>
<text x="308.1" y="201.2">ESP_RX</text>
<text x="308.4" y="203.8">ESP_TX</text>
<text x="105.2" y="207.6">1k</text>
<text x="374.4" y="207.6">1uF</text>
<text x="31.5" y="210.1">SR260</text>
<text x="88.6" y="212.6">470uF</text>
<text x="121.7" y="213.9">GREEN</text>
<text x="309.8" y="211.4">BT_RX</text>
<text x="310.1" y="213.9">BT_TX</text>
<text x="393.4" y="211.4">SIDE_R</text>
<text x="393.4" y="213.9">SIDE_L</text>
<text x="307.4" y="216.5">SIDE_EN</text>
<text x="309.2" y="219">M1_IN1</text>
<text x="309.2" y="221.5">M1_IN2</text>
<text x="393.4" y="216.5">LIGHT</text>
<text x="393.4" y="221.5">LINE_R</text>
<text x="393.4" y="219">LINE_RR</text>
<text x="308.4" y="224.1">WS2812</text>
<text x="314.9" y="226.6">IR</text>
<text x="393.4" y="226.6">LINE_L</text>
<text x="393.4" y="224.1">LINE_C</text>
<text x="45.5" y="230.4">TRF250-183</text>
<text x="309.2" y="229.2">M2_IN1</text>
<text x="309.2" y="231.7">M2_IN2</text>
<text x="393.4" y="229.2">LINE_LL</text>
<text x="301.1" y="236.8">SONAR_ECHO</text>
<text x="311.2" y="234.2">BUZZ</text>
<text x="393.4" y="236.8">SONAR_TRIG</text>
<text x="29" y="241.9">DCDC_5</text>
<text x="116.6" y="241.9">DCDC_3</text>
<text x="346.5" y="240.6">ARDUINO_NANO</text>
<text x="39.1" y="259.6">470uF</text>
<text x="49.3" y="267.3">MH-MINI-360</text>
<text x="79.8" y="267.3">MH-MINI-360</text>
</g>
<g font-size="2.3">
<text x="128.6" y="25.4">-</text>
<text x="128.6" y="28.1">2</text>
<text x="138.7" y="25.4">+</text>
<text x="138.7" y="28.1">1</text>
<text x="301.7" y="27.5">1</text>
<text x="301.7" y="30">2</text>
<text x="304" y="28.5">VCC</text>
<text x="39.9" y="32.3">+</text>
<text x="86" y="31.3">1</text>
<text x="86" y="33.8">2</text>
<text x="88.3" y="32.5">DIN</text>
<text x="88.3" y="35.1">GND</text>
<text x="247.3" y="31.3">1</text>
<text x="247.3" y="33.8">2</text>
<text x="249.6" y="32.5">OUT</text>
<text x="249.6" y="35.1">GND</text>
<text x="301.7" y="32.5">3</text>
<text x="301.7" y="35.1">4</text>
<text x="304" y="31">GND</text>
<text x="304" y="33.6">TX</text>
<text x="86" y="36.3">3</text>
<text x="86" y="38.9">4</text>
<text x="88.3" y="37.6">VDD</text>
<text x="88.3" y="40.2">DOUT</text>
<text x="247.3" y="36.3">3</text>
<text x="249.6" y="37.6">VCC</text>
<text x="304" y="36.1">RX</text>
<text x="86" y="49">1</text>
<text x="86" y="51.6">2</text>
<text x="88.3" y="50.3">DIN</text>
<text x="88.3" y="52.9">GND</text>
<text x="128" y="52.1">+</text>
<text x="138.2" y="52.1">-</text>
<text x="86" y="54.1">3</text>
<text x="86" y="56.7">4</text>
<text x="88.3" y="55.4">VDD</text>
<text x="88.3" y="57.9">DOUT</text>
<text x="128" y="54.8">1</text>
<text x="138.2" y="54.8">2</text>
<text x="118" y="101.1">1</text>
<text x="209.2" y="96">1</text>
<text x="209.2" y="98.6">2</text>
<text x="209.2" y="101.1">3</text>
<text x="211.5" y="97.3">1</text>
<text x="211.5" y="99.8">2</text>
<text x="247.3" y="101.1">1</text>
<text x="247.3" y="98.6">2</text>
<text x="247.3" y="96">3</text>
<text x="249.6" y="99.8">2</text>
<text x="249.6" y="97.3">3</text>
<text x="115.6" y="102.4">1</text>
<text x="115.6" y="104.9">2</text>
<text x="115.6" y="107.5">3</text>
<text x="118" y="103.7">2</text>
<text x="118" y="106.2">3</text>
<text x="211.5" y="102.4">3</text>
<text x="249.6" y="102.4">1</text>
<text x="320.8" y="103.9" transform="rotate(-90 320.8 103.9)">2</text>
<text x="331" y="103.9" transform="rotate(-90 331 103.9)">4</text>
<text x="29.2" y="113.6">VCC</text>
<text x="38.5" y="112.3">1</text>
<text x="115.6" y="110">4</text>
<text x="115.6" y="112.5">5</text>
<text x="118" y="108.7">4</text>
<text x="118" y="111.3">5</text>
<text x="118" y="113.8">6</text>
<text x="320.8" y="110.3" transform="rotate(-90 320.8 110.3)">1</text>
<text x="331" y="110.3" transform="rotate(-90 331 110.3)">3</text>
<text x="27.4" y="118.7">ECHO</text>
<text x="28.5" y="116.1">TRIG</text>
<text x="38.5" y="114.9">2</text>
<text x="38.5" y="117.4">3</text>
<text x="38.5" y="119.9">4</text>
<text x="115.6" y="115.1">6</text>
<text x="115.6" y="117.6">7</text>
<text x="118" y="116.4">7</text>
<text x="324.7" y="118.9">1</text>
<text x="344" y="118.9">16</text>
<text x="28.9" y="121.2">GND</text>
<text x="324.7" y="121.4">2</text>
<text x="324.7" y="124">3</text>
<text x="327.1" y="120.2">IO4</text>
<text x="327.1" y="122.7">IO2</text>
<text x="327.1" y="125.2">IO14</text>
<text x="337.8" y="120.2">GND</text>
<text x="338.4" y="125.2">U0R</text>
<text x="338.6" y="122.7">U0T</text>
<text x="344" y="124">14</text>
<text x="344" y="121.4">15</text>
<text x="324.7" y="126.5">4</text>
<text x="324.7" y="129.1">5</text>
<text x="324.7" y="131.6">6</text>
<text x="327.1" y="127.8">IO15</text>
<text x="327.1" y="130.3">IO13</text>
<text x="337.8" y="130.3">GND</text>
<text x="338.1" y="127.8">VCC</text>
<text x="344" y="131.6">11</text>
<text x="344" y="129.1">12</text>
<text x="344" y="126.5">13</text>
<text x="209.6" y="137.9">1</text>
<text x="212" y="136.7">1</text>
<text x="324.7" y="134.1">7</text>
<text x="324.7" y="136.7">8</text>
<text x="327.1" y="132.9">IO12</text>
<text x="327.1" y="135.4">GND</text>
<text x="327.1" y="137.9">5V</text>
<text x="338" y="135.4">IO16</text>
<text x="338.9" y="137.9">3V3</text>
<text x="339.3" y="132.9">IO0</text>
<text x="344" y="136.7">9</text>
<text x="344" y="134.1">10</text>
<text x="371.6" y="135.6" transform="rotate(-90 371.6 135.6)">2</text>
<text x="381.8" y="135.6" transform="rotate(-90 381.8 135.6)">4</text>
<text x="209.6" y="140.5">2</text>
<text x="209.6" y="143">3</text>
<text x="212" y="139.2">2</text>
<text x="212" y="141.8">3</text>
<text x="371.6" y="142" transform="rotate(-90 371.6 142)">1</text>
<text x="381.8" y="142" transform="rotate(-90 381.8 142)">3</text>
<text x="209.6" y="159.5">3</text>
<text x="212" y="160.8">2</text>
<text x="212" y="158.3">3</text>
<text x="209.6" y="164.6">1</text>
<text x="209.6" y="162.1">2</text>
<text x="212" y="163.3">1</text>
<text x="266.4" y="176.3">Jumpers settings</text>
<text x="298.2" y="176.3">J1</text>
<text x="305.3" y="176.3">J2</text>
<text x="313.2" y="176.3">J3</text>
<text x="266.4" y="181.4">ESP boot (Nano reset)</text>
<text x="298.2" y="181.4">1-2</text>
<text x="305.3" y="181.4">1-2</text>
<text x="313.2" y="181.4">1-2</text>
<text x="330.3" y="184.9">1</text>
<text x="332.6" y="183.7">1</text>
<text x="350.1" y="183.7">1</text>
<text x="352.5" y="184.9">1</text>
<text x="360.7" y="184.9">1</text>
<text x="363.1" y="183.7">1</text>
<text x="266.4" y="186.5">ESP connect</text>
<text x="266.4" y="191.6">ESP disconnect</text>
<text x="298.2" y="186.5">1-2</text>
<text x="298.2" y="191.6">2-3</text>
<text x="305.3" y="186.5">1-2</text>
<text x="305.3" y="191.6">2-3</text>
<text x="313.2" y="186.5">2-3</text>
<text x="313.2" y="191.6">2-3</text>
<text x="330.3" y="187.5">2</text>
<text x="330.3" y="190">3</text>
<text x="332.6" y="186.2">2</text>
<text x="332.6" y="188.7">3</text>
<text x="350.1" y="186.2">2</text>
<text x="350.1" y="188.7">3</text>
<text x="352.5" y="187.5">2</text>
<text x="352.5" y="190">3</text>
<text x="360.7" y="187.5">2</text>
<text x="360.7" y="190">3</text>
<text x="363.1" y="186.2">2</text>
<text x="363.1" y="188.7">3</text>
<text x="345" y="200.2">1</text>
<text x="345" y="202.7">2</text>
<text x="347.4" y="201.4">D1/TX</text>
<text x="347.4" y="204">D0/RX</text>
<text x="360.7" y="204">GND</text>
<text x="362" y="201.4">VIN</text>
<text x="366.9" y="202.7">29</text>
<text x="366.9" y="200.2">30</text>
<text x="20.5" y="206.3">+</text>
<text x="24.6" y="205">1</text>
<text x="48.6" y="206.3" transform="rotate(-90 48.6 206.3)">4</text>
<text x="53.6" y="206.3" transform="rotate(-90 53.6 206.3)">3</text>
<text x="58.7" y="206.3" transform="rotate(-90 58.7 206.3)">2</text>
<text x="63.8" y="206.3" transform="rotate(-90 63.8 206.3)">1</text>
<text x="68.9" y="206.3" transform="rotate(-90 68.9 206.3)">5</text>
<text x="345" y="205.3">3</text>
<text x="345" y="207.8">4</text>
<text x="347.4" y="206.5">RESET</text>
<text x="347.4" y="209.1">GND</text>
<text x="358.1" y="206.5">RESET</text>
<text x="361.7" y="209.1">+5V</text>
<text x="366.9" y="207.8">27</text>
<text x="366.9" y="205.3">28</text>
<text x="24.6" y="215.2">2</text>
<text x="345" y="210.3">5</text>
<text x="345" y="212.9">6</text>
<text x="345" y="215.4">7</text>
<text x="347.4" y="211.6">D2</text>
<text x="347.4" y="214.1">D3</text>
<text x="363" y="214.1">A6</text>
<text x="363" y="211.6">A7</text>
<text x="366.9" y="215.4">24</text>
<text x="366.9" y="212.9">25</text>
<text x="366.9" y="210.3">26</text>
<text x="21.1" y="216.5">-</text>
<text x="345" y="218">8</text>
<text x="345" y="220.5">9</text>
<text x="347.4" y="216.7">D4</text>
<text x="347.4" y="219.2">D5</text>
<text x="347.4" y="221.8">D6</text>
<text x="363" y="221.8">A3</text>
<text x="363" y="219.2">A4</text>
<text x="363" y="216.7">A5</text>
<text x="366.9" y="220.5">22</text>
<text x="366.9" y="218">23</text>
<text x="343.8" y="223">10</text>
<text x="343.8" y="225.6">11</text>
<text x="347.4" y="224.3">D7</text>
<text x="347.4" y="226.8">D8</text>
<text x="363" y="226.8">A1</text>
<text x="363" y="224.3">A2</text>
<text x="366.9" y="225.6">20</text>
<text x="366.9" y="223">21</text>
<text x="31.8" y="230.7">1</text>
<text x="31.8" y="233.2">2</text>
<text x="34.2" y="229.4">1</text>
<text x="34.2" y="231.9">2</text>
<text x="115.2" y="229.4">1</text>
<text x="115.2" y="231.9">2</text>
<text x="117.5" y="230.7">1</text>
<text x="117.5" y="233.2">2</text>
<text x="343.8" y="228.1">12</text>
<text x="343.8" y="230.7">13</text>
<text x="343.8" y="233.2">14</text>
<text x="347.4" y="229.4">D9</text>
<text x="347.4" y="231.9">D10</text>
<text x="359.7" y="231.9">AREF</text>
<text x="363" y="229.4">A0</text>
<text x="366.9" y="233.2">17</text>
<text x="366.9" y="230.7">18</text>
<text x="366.9" y="228.1">19</text>
<text x="31.8" y="235.7">3</text>
<text x="31.8" y="238.3">4</text>
<text x="34.2" y="234.5">3</text>
<text x="34.2" y="237">4</text>
<text x="115.2" y="234.5">3</text>
<text x="115.2" y="237">4</text>
<text x="117.5" y="235.7">3</text>
<text x="117.5" y="238.3">4</text>
<text x="343.8" y="235.7">15</text>
<text x="347.4" y="234.5">D11</text>
<text x="347.4" y="237">D12</text>
<text x="361.6" y="237">D13</text>
<text x="361.7" y="234.5">3V3</text>
<text x="366.9" y="235.7">16</text>
<text x="51.8" y="252">OUT+</text>
<text x="63.4" y="252">IN+</text>
<text x="82.3" y="252">IN+</text>
<text x="91.3" y="252">OUT+</text>
<text x="51.8" y="262.2">OUT-</text>
<text x="64" y="262.2">IN-</text>
<text x="82.3" y="262.2">IN-</text>
<text x="91.9" y="262.2">OUT-</text>
</g>
<text font-size="2.3" fill="#a00000" x="164.9" y="42.9" transform="rotate(-90 164.9 42.9)">DRV8833</text>
<g font-size="1.6">
<text x="154.7" y="33.3">sleep</text>
<text x="154.7" y="35.9">O_A1</text>
<text x="170.1" y="35.9">I_B1</text>
<text x="170.1" y="33.3">I_B2</text>
<text x="154.7" y="38.4">O_A2</text>
<text x="154.7" y="41">O_B1</text>
<text x="169.9" y="38.4">GND</text>
<text x="170.1" y="41">VCC</text>
<text x="154.7" y="43.5">O_B2</text>
<text x="154.7" y="46">FA</text>
<text x="170.1" y="46">I_A1</text>
<text x="170.1" y="43.5">I_A2</text>
</g>
</svg>
